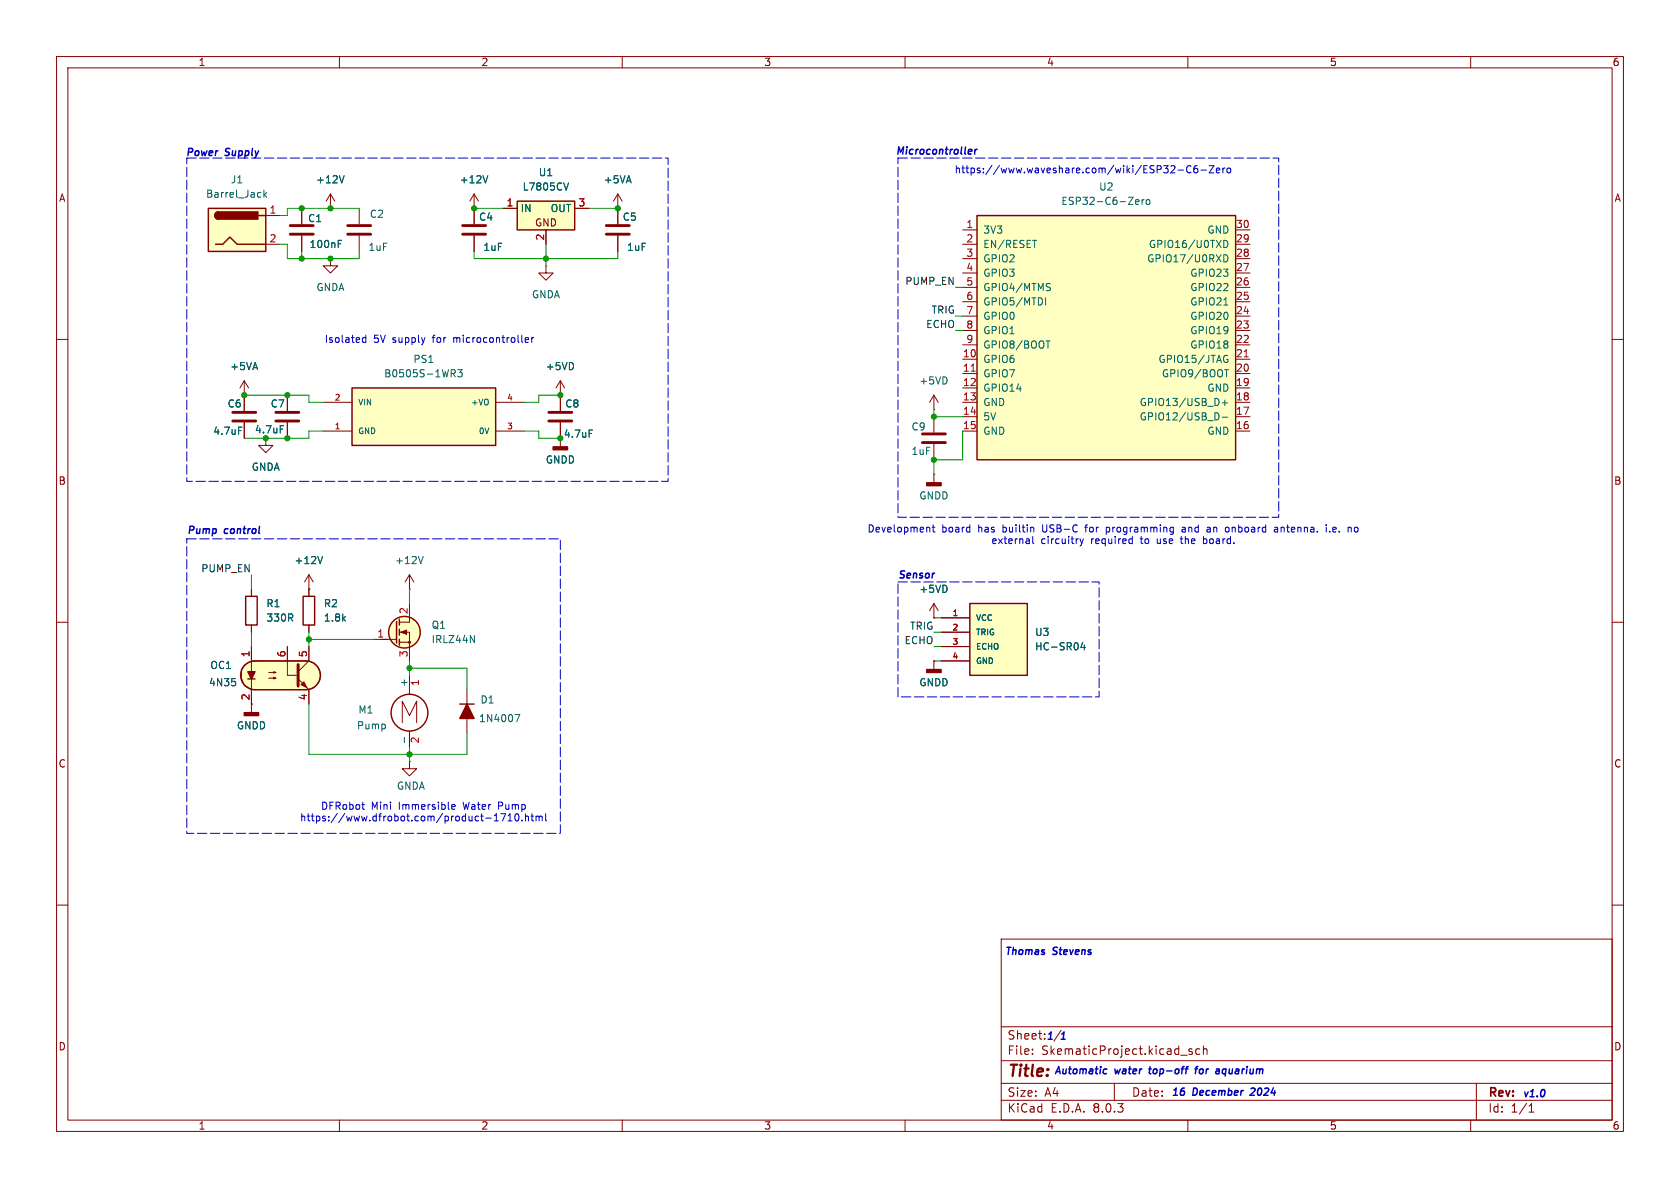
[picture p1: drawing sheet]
<svg xmlns="http://www.w3.org/2000/svg" width="297mm" height="210mm" viewBox="0 0 297 210" stroke-linecap="round" stroke-linejoin="round" font-family="sans-serif">
<g fill="none" stroke="#840000" stroke-width=".18">
<path d="M10 10h277v190h-277zM12 12h273v186h-273zM60 10v2M110 10v2M160 10v2M210 10v2M260 10v2M10 60h2M58.4 45.7v1.3h1.3l-1.3 1.3-1.3-1.3h1.3M58.4 45.7h.1M285 60h2M10 110h2"/>
<path d="M66 113h4.1M70.6 111.8h1.8v5M70.6 113.5h1.8M72.4 106.7v3.3h-1.8M285 110h2M10 160h2M285 160h2M177 166h108v32h-108zM60 198v2M110 198v2M160 198v2M177 194.5h108"/>
<path d="M177 191.5h108M177 187.5h108M177 181.5h108M182.5 186.3v.1M182.5 185.5v.1M187.6 182.1l-1.3 2M197 191.5v3M208.7 186.5h1.2M210 198v2M210.7 185.5l-.3-.1-.2 .2v.2l.5 .2v.3h-.5M212.1 185.5l-.4-.1-.3 .3v.4l.1 .2h.6M212.7 185.5l.3-.1 .3 .1 .1 .9"/>
<path d="M212.7 184.9v1.5M260 198v2M261 191.5v6.5M270.3 196.6h.9M270.3 195.5l.4-.4v1.5"/>
</g>
<circle cx="71.5" cy="111.8" r="2.79" fill="#ffffc2" stroke="#ffffc2" stroke-width=".18"/>
<g fill="none" stroke="#840000" stroke-width=".25">
<path d="M70.1 109.9v3.8M70.6 109.5v1M70.6 111.3v1M70.6 113v1"/>
<circle cx="71.5" cy="111.8" r="2.79"/>
</g>
<g fill="#840000" stroke="#840000" stroke-width=".18">
<path d="M70.9 111.8l1-.4v.7z"/>
<circle cx="72.4" cy="113.5" r=".18"/>
</g>
<path d="M83.1 112.3l.8 1.3v-1.3" fill="none" stroke="#006464" stroke-width=".18"/>
<path d="M172.7 38.1h45.7v43.2h-45.7z" fill="#ffffc2"/>
<g fill="none" stroke="#840000" stroke-width=".25">
<path d="M172.7 38.1h45.7v43.2h-45.7z"/>
<circle cx="72.4" cy="126" r="3.3"/>
</g>
<g fill="none" stroke="#840000" stroke-width=".18">
<path d="M170.2 43.2h2.5M170.2 40.6h2.5M170.2 58.4h2.5M170.2 55.9h2.5M170.2 53.3h2.5M170.2 50.8h2.5M170.2 48.3h2.5M170.2 45.7h2.5M218.4 43.2h2.6M218.4 40.6h2.6M218.4 58.4h2.6M218.4 55.9h2.6"/>
<path d="M218.4 53.3h2.6M218.4 50.8h2.6M218.4 48.3h2.6M218.4 45.7h2.6M165.1 73.7v2.8M165.1 78.5v2.8M170.2 73.7h2.5M170.2 63.5h2.5M170.2 66h2.5M170.2 68.6h2.5M170.2 71.1h2.5M170.2 76.2h2.5"/>
<path d="M170.2 61h2.5M218.4 73.7h2.6M218.4 63.5h2.6M218.4 66h2.6M218.4 68.6h2.6M218.4 71.1h2.6M218.4 76.2h2.6M218.4 61h2.6M165.1 83.8h.1M165.1 83.8v1.5M54.6 104.1h.1M54.6 101.6l-.8 1.3"/>
<path d="M54.6 101.6v2.5M54.6 101.6l.8 1.3M72.4 119.4v3.3M71.1 127.8v-3.8l1.3 2.5 1.3-2.5v3.8M72.4 129.2v2.9"/>
</g>
<g fill="none" stroke="#006464" stroke-width=".18">
<path d="M200.8 35.7l.6-.1-.1-.2-.4-.1-.1 .2v.6h.5M201.9 35.3v.8M202.3 35.3l-.4 .2M202.7 35.4l.2-.1 .3 .1 .1 .5-.1 .2h-.3l-.2-.1zM182.5 42.5h.8M184.8 52.6v1.3M185.2 50.7l.4 .1 .1 .3-.3 .3h-.3M185.2 50.1l.5 .1M216.4 42.5a.64 .64 0 0 1 .7 .6 .64 .64 0 0 1-.7 .7zM216.4 45a.64 .64 0 0 1 .7 .7 .64 .64 0 0 1-.7 .6zM216.4 53.9h.7M184.9 60.3h.7"/>
<path d="M185.3 60.3v1.2M215.3 73l.2 .5-.2 .7M216.1 73.8h.9M216.1 71.2h.9M216.5 65.3h.7M216.5 70.7v1M216.5 62.9h.5M216.8 63.5h.3v.5l-.3 .1-.3-.1M216.8 65.3v1.3M57 98.4l-.4 1.2M71.5 130.3v1"/>
</g>
<path d="M171.7 65.6h.7M220 63.1h.7" fill="none" stroke="#a90000" stroke-width=".18"/>
<path d="M163.1 78.2h4M163.1 76.7h4" fill="none" stroke="#840000" stroke-width=".51"/>
<path d="M163.8 85.3h2.6v.6h-2.6z" fill="#840000" stroke="#840000" stroke-width=".25"/>
<path d="M91.4 35.6h10.2v5h-10.2z" fill="#ffffc2"/>
<path d="M91.4 35.6h10.2v5h-10.2zM43.4 105.4h2.1v5.1h-2.1zM81.3 124.5h2.5" fill="none" stroke="#840000" stroke-width=".25"/>
<g fill="none" stroke="#840000" stroke-width=".18">
<path d="M83.8 36.8h.1M83.8 34.3l-.7 1.3M83.8 34.3v5.3M83.8 34.3l.8 1.3M88.9 36.8h2.5M101.6 36.8h2.5M109.2 36.8h.1M109.2 34.3v5.3M109.2 34.3l-.7 1.3M109.2 34.3l.8 1.3M83.8 41.7v2.8M96.5 47v1.3h1.3l-1.3 1.2-1.3-1.2h1.3"/>
<path d="M96.5 47h.1M96.5 40.6v2.6M109.2 41.7v2.8M43.2 69.9h.1M43.2 67.3v5.3M43.2 74.7v2.8M43.2 67.3l-.8 1.3M43.2 67.3l.7 1.3M47 77.5v1.2h1.3l-1.3 1.3-1.3-1.3h1.3M47 77.5h.1M50.8 69.9v2.7M50.8 74.7v2.8"/>
<path d="M99.1 69.9h.1M99.1 67.3v5.3M99.1 74.7v4.3M99.1 67.3l-.8 1.3M99.1 67.3l.7 1.3M44.4 104.1v1.3M44.4 110.5v1.3M72.4 104.1h.1M72.4 101.6l-.8 1.3M72.4 101.6v2.5M72.4 101.6l.8 1.3M82.5 121.9v7.6"/>
</g>
<path d="M86.2 31.1l-.4 1.2M100.5 32.3l-.4 1.3M42.2 75.5h.6M49.5 75.3h.6M104.2 76h.6M74.8 98.4l-.4 1.2M91 126.3h.9l-.6 1.3" fill="none" stroke="#006464" stroke-width=".18"/>
<path d="M81.8 39.9h4.1M107.2 39.9h4.1M81.8 41.4h4.1M107.2 41.4h4.1M41.1 74.4h4.1M41.1 72.9h4.1M48.8 74.4h4M48.8 72.9h4M97 74.4h4.1M97 72.9h4.1" fill="none" stroke="#840000" stroke-width=".51"/>
<g fill="#840000" stroke="#840000" stroke-width=".25">
<path d="M97.8 79h2.5v.5h-2.5z"/>
<path d="M82.5 124.5l1.3 2.5h-2.5z"/>
</g>
<path d="M62.2 68.6h25.4v10.1h-25.4z" fill="#ffffc2"/>
<path d="M62.2 68.6h25.4v10.1h-25.4z" fill="none" stroke="#840000" stroke-width=".25"/>
<path d="M58.4 36.8h.1M58.4 34.3l-.7 1.3M58.4 34.3v2.5M58.4 34.3l.8 1.3M63.5 36.8v2.8M63.5 41.7v2.8M57.1 76.2h5.1M57.1 71.1h5.1M87.6 76.2h5.1M87.6 71.1h5.1" fill="none" stroke="#840000" stroke-width=".18"/>
<path d="M60.8 31.1l-.4 1.2M79.8 65.3h.5l.2 .3-.1 .4h-.6M80.1 66l.4 .6M80.9 65.3h.8l-.4 .5 .3 .2v.5l-.1 .1-.6-.1" fill="none" stroke="#006464" stroke-width=".18"/>
<path d="M61.5 39.9h4M61.5 41.4h4" fill="none" stroke="#840000" stroke-width=".51"/>
<path d="M36.8 36.8h10.2v7.7h-10.2z" fill="#ffffc2"/>
<path d="M36.8 36.8h10.2v7.7h-10.2zM38.6 37.5a.64 .64 0 0 0-.6 .6 .64 .64 0 0 0 .6 .6M45.7 38.1h1.3M38.1 43.2h1.3l1.2-1.3 1.3 1.3h5.1M53.6 105.4h2v5.1h-2z" fill="none" stroke="#840000" stroke-width=".25"/>
<g fill="#840000" stroke="#840000" stroke-width=".25">
<path d="M38.2 37.7l.4-.2v1.2a.63 .63 0 0 1-.6-.4 .63 .63 0 0 1 .2-.6z"/>
<path d="M38.6 37.5h7v1.2h-7z"/>
<path d="M43.2 126h2.5v.5h-2.5z"/>
</g>
<g fill="none" stroke="#840000" stroke-width=".18">
<path d="M47 38.1h2.5M53.3 36.8v2.8M47 43.2h2.5M53.3 41.7v2.8M165.1 72.4h.1M165.1 69.9l-.8 1.2M165.1 69.9v2.5M165.1 69.9l.8 1.2M54.6 104.1v1.3M54.6 110.5v1.3M44.4 124.5v1.5M72.4 134.6v1.3h1.3l-1.3 1.3-1.3-1.3h1.3"/>
<path d="M72.4 134.6h.1"/>
</g>
<path d="M46.7 33.6v1.3M46.8 34.4l.3 .5M47.1 34l-.4 .5M59.8 43.1h.4M59.8 42.5h.6" fill="none" stroke="#006464" stroke-width=".18"/>
<path d="M51.3 39.9h4.1M51.3 41.4h4.1" fill="none" stroke="#840000" stroke-width=".51"/>
<path d="M43.2 117.6l.7-.5 .8-.3h9.7a2.55 2.55 0 0 1 2.2 2.6 2.55 2.55 0 0 1-2.4 2.5h-9.8l-1.2-.7-.5-1.3v-1.5z" fill="#ffffc2"/>
<path d="M54.1 116.8h-9a2.54 2.54 0 0 0-2.6 2.6 2.54 2.54 0 0 0 2.6 2.5h9M54.1 116.8a2.54 2.54 0 0 1 2.5 2.6 2.54 2.54 0 0 1-2.5 2.5M43.8 120h1.3" fill="none" stroke="#840000" stroke-width=".25"/>
<path d="M43.2 117.6l.7-.5 .8-.3h9.7a2.55 2.55 0 0 1 2.2 2.6 2.55 2.55 0 0 1-2.4 2.5h-9.8l-1.2-.7-.5-1.3v-1.5zM44.4 114.3v10.2M47.5 119.9h1.3l-.4 .1v-.2l.4 .1M47.5 118.9h1.3l-.4 .1v-.3l.4 .2M50.8 114.3v5.1h1.8M54.6 114.3v2.5l-1.9 1.9M165.1 116.8h.1M165.1 116.8v1.6M54.6 121.9v2.6" fill="none" stroke="#840000" stroke-width=".18"/>
<g fill="#840000" stroke="#840000" stroke-width=".18">
<path d="M52.7 120l1.9 1.9z"/>
<path d="M53.2 121l.5-.5 .5 1z"/>
</g>
<path d="M52.7 117.5v3.8" fill="none" stroke="#840000" stroke-width=".51"/>
<g fill="#840000" stroke="#840000" stroke-width=".25">
<path d="M43.8 118.7h1.3l-.7 1.3z"/>
<path d="M163.8 118.4h2.6v.5h-2.6z"/>
</g>
<path d="M41.6 120.6v.5" fill="none" stroke="#006464" stroke-width=".18"/>
<path d="M171.4 106.7h10.2v12.7h-10.2z" fill="#ffffc2"/>
<path d="M171.4 106.7h10.2v12.7h-10.2z" fill="none" stroke="#840000" stroke-width=".25"/>
<g fill="none" stroke="#840000" stroke-width=".18">
<path d="M53.3 36.8v2.8M58.4 36.8h.1M83.8 36.8h.1M83.8 36.8v2.8M88.9 36.8h2.5M101.6 36.8h2.5M109.2 36.8h.1M109.2 36.8v2.8M53.3 41.7v2.8M83.8 41.7v2.8M96.5 40.6v2.6M109.2 41.7v2.8"/>
<path d="M43.2 69.9h.1M43.2 69.9v2.7M43.2 74.7v2.8M47 77.5h.1M50.8 69.9v2.7M50.8 74.7v2.8M99.1 69.9h.1M99.1 69.9v2.7M99.1 74.7v2.8M44.4 104.1v1.3M44.4 110.5v1.3M44.4 114.3v2.5"/>
<path d="M50.8 114.3v2.5M54.6 104.1h.1M54.6 104.1v1.3M54.6 110.5v1.3M54.6 114.3v2.5M165.1 109.2h.1M165.1 116.8h.1M165.1 106.7l-.8 1.3M165.1 106.7v2.5M165.1 106.7l.8 1.3M166.4 109.2h5M166.4 111.8h5"/>
<path d="M166.4 114.3h5M166.4 116.8h5M44.4 121.9v2.6M54.6 121.9v2.6"/>
</g>
<path d="M60.8 31.1l-.4 1.2M86.2 31.1l-.4 1.2M100.5 32.3l-.4 1.3M59.8 43.1h.4M59.8 42.5h.6M42.2 75.5h.6M49.5 75.3h.6M104.2 76h.6M57 98.4l-.4 1.2M191.4 113.5l-.3 1h.8M191.7 114v.9M41.6 120.6v.5" fill="none" stroke="#006464" stroke-width=".18"/>
<g fill="none" stroke="#0000c2" stroke-width=".25">
<path d="M172.4 26.4l-.1 .8M172.8 26.4l-.4 .2M195.3 189h.4M195.6 189.7l-.1 .1M203.1 189h.5M203.3 188.5l-.1 1.2M210 188.5h.1M211.2 189h.5M211.8 188.5l-.3 .2-.2 1.1M215.4 189l.2 .1-.1 .7M215.5 189.7l-.1 .1M215.6 189.3h-.2"/>
<path d="M221.8 192.9l-.8 .7h.8"/>
</g>
<g fill="none" stroke="#0000c2" stroke-width=".18">
<path d="M208.3 30.1h.9M210.6 29.4a.6 .6 0 0 0-.9 .4 .6 .6 0 0 0 .6 .8l.3-.2M211.6 29.3h-.3a.86 .86 0 0 0 0 1.3l.4-.2 .1-.4-.3-.2h-.2l-.3 .2M212.3 30.1h1M213.8 29.3h.8l-.8 1.3h.8M215 30.1l.6-.1v-.2l-.4-.1-.2 .2 .1 .6h.5M216.2 29.7v.9M216.5 29.7l-.3 .3M217 29.8l.2-.1 .3 .1 .1 .5-.1 .2-.3 .1-.2-.2zM64.7 59.3v1.2M64.7 59.7h-.4l-.2 .2 .1 .6h.5M94 59.7v.8"/>
<path d="M94.4 59.7l-.4 .2M92.8 60.1l.7-.1-.1-.3h-.4l-.2 .2 .1 .6h.5M164.2 93.2l.2 .2v.6M164.8 93.2h.5M165 92.8v1.1l.3 .1M181.9 95.3l.1 .8M182 96l-.1 .1M182 95.5l-.1 .1M182.6 94.8v1.1l.2 .2M182.6 93.2l.2 .2v.6M190.9 95.2l.3 .9M191.2 96.1l-.3 .4"/>
<path d="M191.5 95.2l-.3 .9M191.8 93.2h.5M192 92.8v1.2M195.6 94h.3M195.6 93.2v1.3M195.9 93.2l-.3 .1M200.2 94.8v1.3M200.2 96l-.4 .1M207.3 93.2l.1 .1M207.4 93.2v1l-.1 .2M207.4 94h-.1M208.6 95.2h.5"/>
<path d="M208.8 94.8l.1 1.2M209 93.3h.5M209.5 93.5l-.4 .1-.2 .1 .2 .3h.4M212.8 96l.3 .1M212.8 94.8v1.3M213.1 95.2l-.3 .1M213.4 93.3h.5l.1 .7M213.4 94h.6M214 93.5l-.6 .1M217 93.2l.3 .2v.4l-.3 .2M225.3 93.3h.5l.1 .7M225.9 93.5l-.4 .1-.2 .1 .2 .3h.4"/>
<path d="M234.5 92.8v.1M234.5 93.2v.8M235.1 93.9v.1M236 93.2h-.2l-.2 .2 .1 .6h.3M236.2 93.5l-.6 .1M239.5 93.3l.2-.1 .3 .1 .1 .5-.1 .2h-.3l-.2-.1zM64 142.2h.4M64.2 143l.2 .1M79.9 142.6l.6-.1-.1-.2-.4-.1-.1 .2v.6h.5M87.4 145.1h.7M87.4 144.2l.4-.4v1.3M89.4 143.8l-.6 1.3"/>
<path d="M89.8 145.1h.7M90.2 143.8v1.3M91 144.3l.1 .6 .2 .2 .3-.1 .1-.7M92.3 145v.1M92.9 143.8v1.3M93 144.3l-.1 .1M93.4 144.3v.8M93.9 144.3h.4M94 143.8v1.1l.3 .2M94.8 144.4l.3-.1 .2 .2M94.8 144.3v.8M95.3 144.5l.2-.2h.3l.1 .8"/>
<path d="M95.3 144.5v.6M96.5 143.8v1.1l.1 .2"/>
</g>
<path d="M33 27.9h85.1v57.2h-85.1zM158.7 27.9h67.4v63.5h-67.4zM33 95.3h66.1v52h-66.1zM158.7 102.9h35.6v20.3h-35.6z" fill="none" stroke="#0000c2" stroke-width=".18" stroke-dasharray="1.7 .6"/>
<g fill="none" stroke="#009600" stroke-width=".18">
<path d="M63.5 36.8h-12.7v1.3h-1.3M83.8 36.8h5.1M104.1 36.8h5.1M49.5 43.2h1.3v2.5h12.7v-1.2M53.3 44.5v1.2M83.8 44.5v1.2h25.4v-1.2M96.5 43.2v3.8M168.9 58.4h1.3M168.9 50.8h1.3M168.9 55.9h1.3M43.2 69.9h11.4v1.2h2.5M57.1 76.2h-2.5v1.3h-11.4"/>
<path d="M92.7 76.2h2.5v1.3h3.9M99.1 69.9h-3.9v1.2h-2.5M165.1 72.4v1.3h5.1M170.2 76.2v5.1h-5.1v2.5M44.4 101.6v2.5M44.4 111.8v2.5M54.6 111.8v2.5M54.6 113h11.4M72.4 104.1v2.6M72.4 116.8v2.6M72.4 118.1h10.1v3.8M165.1 111.8h1.3"/>
<path d="M165.1 109.2h1.3M165.1 116.8h1.3M165.1 114.3h1.3M54.6 124.5v8.9h27.9v-3.9M72.4 132.1v2.5"/>
</g>
<g fill="#009600" stroke="#009600" stroke-width=".18">
<circle cx="58.4" cy="36.8" r=".46"/>
<circle cx="53.3" cy="36.8" r=".46"/>
<circle cx="109.2" cy="36.8" r=".46"/>
<circle cx="72.4" cy="133.4" r=".46"/>
<circle cx="72.4" cy="118.1" r=".46"/>
<circle cx="54.6" cy="113" r=".46"/>
<circle cx="99.1" cy="69.9" r=".46"/>
<circle cx="83.8" cy="36.8" r=".46"/>
<circle cx="99.1" cy="77.5" r=".46"/>
<circle cx="96.5" cy="45.7" r=".46"/>
<circle cx="50.8" cy="77.5" r=".46"/>
<circle cx="47" cy="77.5" r=".46"/>
<circle cx="53.3" cy="45.7" r=".46"/>
<circle cx="58.4" cy="45.7" r=".46"/>
<circle cx="50.8" cy="69.9" r=".46"/>
<circle cx="43.2" cy="69.9" r=".46"/>
<circle cx="165.1" cy="81.3" r=".46"/>
<circle cx="165.1" cy="73.7" r=".46"/>
</g>
<text font-size="2.8" fill="#840000" x="178" y="190.9">Title:</text>
<g font-size="2.1" fill="#840000">
<text x="178" y="184">Sheet:</text>
<text x="178" y="186.7">File:</text>
<text x="184.1" y="186.7">SkematicProject.kicad_sch</text>
<text x="178" y="196.9">KiCad</text>
<text x="178" y="194.1">Size:</text>
<text x="184.7" y="194.1">A4</text>
<text x="185.7" y="196.9">E.D.A.</text>
<text x="193.3" y="196.9">8.0.3</text>
<text x="200" y="194.1">Date:</text>
<text x="263" y="194.3">Rev:</text>
<text x="263" y="196.9">Id:</text>
<text x="267.1" y="196.9">1/1</text>
</g>
<g font-size="1.8" fill="#840000">
<text x="35" y="11.9">1</text>
<text x="85" y="11.9">2</text>
<text x="135" y="11.9">3</text>
<text x="185" y="11.9">4</text>
<text x="235" y="11.9">5</text>
<text x="285" y="11.9">6</text>
<text x="10.3" y="35.9">A</text>
<text x="285.3" y="35.9">A</text>
<text x="94.5" y="40.2">GND</text>
<text x="99.6" y="77.6">4.7uF</text>
<text x="10.3" y="85.9">B</text>
<text x="285.3" y="85.9">B</text>
<text x="10.3" y="135.9">C</text>
<text x="285.3" y="135.9">C</text>
<text x="10.3" y="185.9">D</text>
<text x="285.3" y="185.9">D</text>
<text x="35" y="199.9">1</text>
<text x="85" y="199.9">2</text>
<text x="135" y="199.9">3</text>
<text x="185" y="199.9">4</text>
<text x="235" y="199.9">5</text>
<text x="285" y="199.9">6</text>
</g>
<g font-size="1.8" fill="#0000c2">
<text x="32.7" y="27.9">Power</text>
<text x="39.8" y="27.9">Supply</text>
<text x="158.2" y="27.7">Microcontroller</text>
<text x="168.7" y="30.8">https://www.waveshare.com/wiki/ESP32-C6-Zero</text>
<text x="57.3" y="60.8">Isolated</text>
<text x="66" y="60.8">5V</text>
<text x="69.5" y="60.8">supply</text>
<text x="76.8" y="60.8">for</text>
<text x="80.6" y="60.8">microcontroller</text>
<text x="32.9" y="94.7">Pump</text>
<text x="39.6" y="94.7">control</text>
<text x="153.3" y="94.3">Development</text>
<text x="166.5" y="94.3">board</text>
<text x="173" y="94.3">has</text>
<text x="177.5" y="94.3">builtin</text>
<text x="184.7" y="94.3">USB-C</text>
<text x="192.6" y="94.3">for</text>
<text x="196.4" y="94.3">programming</text>
<text x="210" y="94.3">and</text>
<text x="214.6" y="94.3">an</text>
<text x="218.1" y="94.3">onboard</text>
<text x="227" y="94.3">antenna.</text>
<text x="236.3" y="94.3">i.e.</text>
<text x="175.2" y="96.4">external</text>
<text x="184" y="96.4">circuitry</text>
<text x="193" y="96.4">required</text>
<text x="202" y="96.4">to</text>
<text x="205" y="96.4">use</text>
<text x="209.4" y="96.4">the</text>
<text x="213.6" y="96.4">board.</text>
<text x="158.6" y="102.6">Sensor</text>
<text x="56.7" y="143.4">DFRobot</text>
<text x="65.6" y="143.4">Mini</text>
<text x="70.6" y="143.4">Immersible</text>
<text x="82.2" y="143.4">Water</text>
<text x="88.6" y="143.4">Pump</text>
<text x="52.9" y="145.4">https://www.dfrobot.com/product-1710.html</text>
<text x="177.5" y="169.2">Thomas</text>
<text x="186.1" y="169.2">Stevens</text>
<text x="184.8" y="184.2">1</text>
<text x="187.1" y="184.2">1</text>
<text x="186.2" y="190.2">Automatic</text>
<text x="197.1" y="190.2">water</text>
<text x="203.6" y="190.2">top-off</text>
<text x="212.3" y="190.2">for</text>
<text x="216.4" y="190.2">aquarium</text>
<text x="206.9" y="194.1">16</text>
<text x="210.8" y="194.1">December</text>
<text x="221.6" y="194.1">2024</text>
<text x="269" y="194.3">v1.0</text>
</g>
<g font-size="1.8" fill="#006464">
<text x="36.3" y="35.2">Barrel_Jack</text>
<text x="40.7" y="32.6">J1</text>
<text x="55.8" y="32.6">+12V</text>
<text x="81.2" y="32.6">+12V</text>
<text x="92.3" y="33.9">L7805CV</text>
<text x="95.1" y="31.3">U1</text>
<text x="106.6" y="32.6">+5VA</text>
<text x="194.2" y="33.9">U2</text>
<text x="54.4" y="39.5">C1</text>
<text x="65.3" y="38.7">C2</text>
<text x="84.6" y="39.2">C4</text>
<text x="91.9" y="37.7">IN</text>
<text x="97.3" y="37.7">OUT</text>
<text x="110" y="39.2">C5</text>
<text x="173.7" y="41.5">3V3</text>
<text x="187.5" y="36.4">ESP32-C6-Zero</text>
<text x="213.4" y="41.5">GND</text>
<text x="54.6" y="44">100nF</text>
<text x="65" y="44.6">1uF</text>
<text x="85.4" y="44.6">1uF</text>
<text x="110.8" y="44.6">1uF</text>
<text x="173.7" y="44">EN/RESET</text>
<text x="173.7" y="46.6">GPIO2</text>
<text x="202.7" y="46.6">GPIO17/U0RXD</text>
<text x="203" y="44">GPIO16/U0TXD</text>
<text x="55.8" y="51.7">GNDA</text>
<text x="93.9" y="52.9">GNDA</text>
<text x="173.7" y="49.1">GPIO3</text>
<text x="173.7" y="51.7">GPIO4/MTMS</text>
<text x="210.3" y="51.7">GPIO22</text>
<text x="210.3" y="49.1">GPIO23</text>
<text x="173.7" y="54.2">GPIO5/MTDI</text>
<text x="173.7" y="56.7">GPIO0</text>
<text x="173.7" y="59.3">GPIO1</text>
<text x="210.3" y="59.3">GPIO19</text>
<text x="210.3" y="56.7">GPIO20</text>
<text x="210.3" y="54.2">GPIO21</text>
<text x="40.6" y="65.6">+5VA</text>
<text x="73" y="64.4">PS1</text>
<text x="96.4" y="65.6">+5VD</text>
<text x="173.7" y="64.4">GPIO6</text>
<text x="173.7" y="61.8">GPIO8/BOOT</text>
<text x="204.7" y="64.4">GPIO15/JTAG</text>
<text x="210.3" y="61.8">GPIO18</text>
<text x="67.8" y="66.9">B0505S-1WR3</text>
<text x="162.4" y="68.2">+5VD</text>
<text x="173.7" y="66.9">GPIO7</text>
<text x="173.7" y="69.4">GPIO14</text>
<text x="173.7" y="72">GND</text>
<text x="201.4" y="72">GPIO13/USB_D+</text>
<text x="205.3" y="66.9">GPIO9/BOOT</text>
<text x="213.4" y="69.4">GND</text>
<text x="37.6" y="77.1">4.7uF</text>
<text x="40.1" y="72.2">C6</text>
<text x="45" y="76.8">4.7uF</text>
<text x="47.8" y="72.2">C7</text>
<text x="99.8" y="72.2">C8</text>
<text x="161" y="76.3">C9</text>
<text x="173.7" y="74.5">5V</text>
<text x="173.7" y="77.1">GND</text>
<text x="201.4" y="74.5">GPIO12/USB_D-</text>
<text x="213.4" y="77.1">GND</text>
<text x="44.4" y="83.4">GNDA</text>
<text x="96.4" y="82.1">GNDD</text>
<text x="161" y="80.6">1uF</text>
<text x="162.4" y="88.5">GNDD</text>
<text x="52" y="99.9">+12V</text>
<text x="69.7" y="99.9">+12V</text>
<text x="47" y="107.5">R1</text>
<text x="57.2" y="107.5">R2</text>
<text x="162.4" y="105">+5VD</text>
<text x="47" y="110.1">330R</text>
<text x="57.2" y="110.1">1.8k</text>
<text x="76.2" y="113.9">IRLZ44N</text>
<text x="76.2" y="111.4">Q1</text>
<text x="182.9" y="112.6">U3</text>
<text x="37.1" y="118.5">OC1</text>
<text x="182.9" y="115.2">HC-SR04</text>
<text x="36.8" y="121.5">4N35</text>
<text x="72.1" y="121.5" transform="rotate(-90 72.1 121.5)">+</text>
<text x="84.8" y="124.6">D1</text>
<text x="162.4" y="121.5">GNDD</text>
<text x="41.8" y="129.1">GNDD</text>
<text x="63" y="129.1">Pump</text>
<text x="63.3" y="126.3">M1</text>
<text x="84.6" y="127.9">1N4007</text>
<text x="70.1" y="139.8">GNDA</text>
</g>
<g font-size="1.8" fill="#a90000">
<text x="47.6" y="37.8">1</text>
<text x="89.5" y="36.6">1</text>
<text x="102.2" y="36.6">3</text>
<text x="170.7" y="40.4">1</text>
<text x="218.4" y="40.4">30</text>
<text x="47.6" y="42.9">2</text>
<text x="96.3" y="42.6" transform="rotate(-90 96.3 42.6)">2</text>
<text x="170.7" y="42.9">2</text>
<text x="170.7" y="45.5">3</text>
<text x="218.4" y="45.5">28</text>
<text x="218.4" y="42.9">29</text>
<text x="170.7" y="48">4</text>
<text x="170.7" y="50.5">5</text>
<text x="170.7" y="53.1">6</text>
<text x="218.4" y="53.1">25</text>
<text x="218.4" y="50.5">26</text>
<text x="218.4" y="48">27</text>
<text x="170.7" y="55.6">7</text>
<text x="170.7" y="58.2">8</text>
<text x="218.4" y="58.2">23</text>
<text x="218.4" y="55.6">24</text>
<text x="170.1" y="63.2">10</text>
<text x="170.1" y="65.8">11</text>
<text x="170.7" y="60.7">9</text>
<text x="218.4" y="65.8">20</text>
<text x="218.4" y="63.2">21</text>
<text x="218.4" y="60.7">22</text>
<text x="170.1" y="68.3">12</text>
<text x="170.1" y="70.9">13</text>
<text x="218.4" y="70.9">18</text>
<text x="218.4" y="68.3">19</text>
<text x="170.1" y="73.4">14</text>
<text x="170.1" y="75.9">15</text>
<text x="218.4" y="75.9">16</text>
<text x="218.4" y="73.4">17</text>
<text x="66.6" y="112.8">1</text>
<text x="72.1" y="108.7" transform="rotate(-90 72.1 108.7)">2</text>
<text x="44.2" y="116.3" transform="rotate(-90 44.2 116.3)">1</text>
<text x="50.5" y="116.3" transform="rotate(-90 50.5 116.3)">6</text>
<text x="54.4" y="116.3" transform="rotate(-90 54.4 116.3)">5</text>
<text x="72.1" y="116.3" transform="rotate(-90 72.1 116.3)">3</text>
<text x="44.2" y="123.9" transform="rotate(-90 44.2 123.9)">2</text>
<text x="54.4" y="123.9" transform="rotate(-90 54.4 123.9)">4</text>
<text x="74.4" y="121.4" transform="rotate(-90 74.4 121.4)">1</text>
<text x="74.4" y="131.5" transform="rotate(-90 74.4 131.5)">2</text>
</g>
<g font-size="1.8" fill="#0f0f0f">
<text x="159.9" y="50.5">PUMP_EN</text>
<text x="163.6" y="58.1">ECHO</text>
<text x="164.6" y="55.5">TRIG</text>
<text x="35.5" y="101.3">PUMP_EN</text>
<text x="159.8" y="114">ECHO</text>
<text x="160.8" y="111.4">TRIG</text>
</g>
<g font-size="1.4" fill="#a90000">
<text x="59.1" y="70.9">2</text>
<text x="89.6" y="70.9">4</text>
<text x="59.1" y="75.9">1</text>
<text x="89.6" y="75.9">3</text>
<text x="168.3" y="109">1</text>
<text x="168.3" y="111.5">2</text>
<text x="168.3" y="114">3</text>
<text x="168.3" y="116.6">4</text>
</g>
<g font-size="1.4" fill="#006464">
<text x="63.2" y="71.9">VIN</text>
<text x="83.2" y="71.9">+VO</text>
<text x="63.2" y="76.9">GND</text>
<text x="84.5" y="76.9">0V</text>
<text x="172.5" y="110">VCC</text>
<text x="172.5" y="112.5">TRIG</text>
<text x="172.5" y="115">ECHO</text>
<text x="172.5" y="117.6">GND</text>
</g>
</svg>
